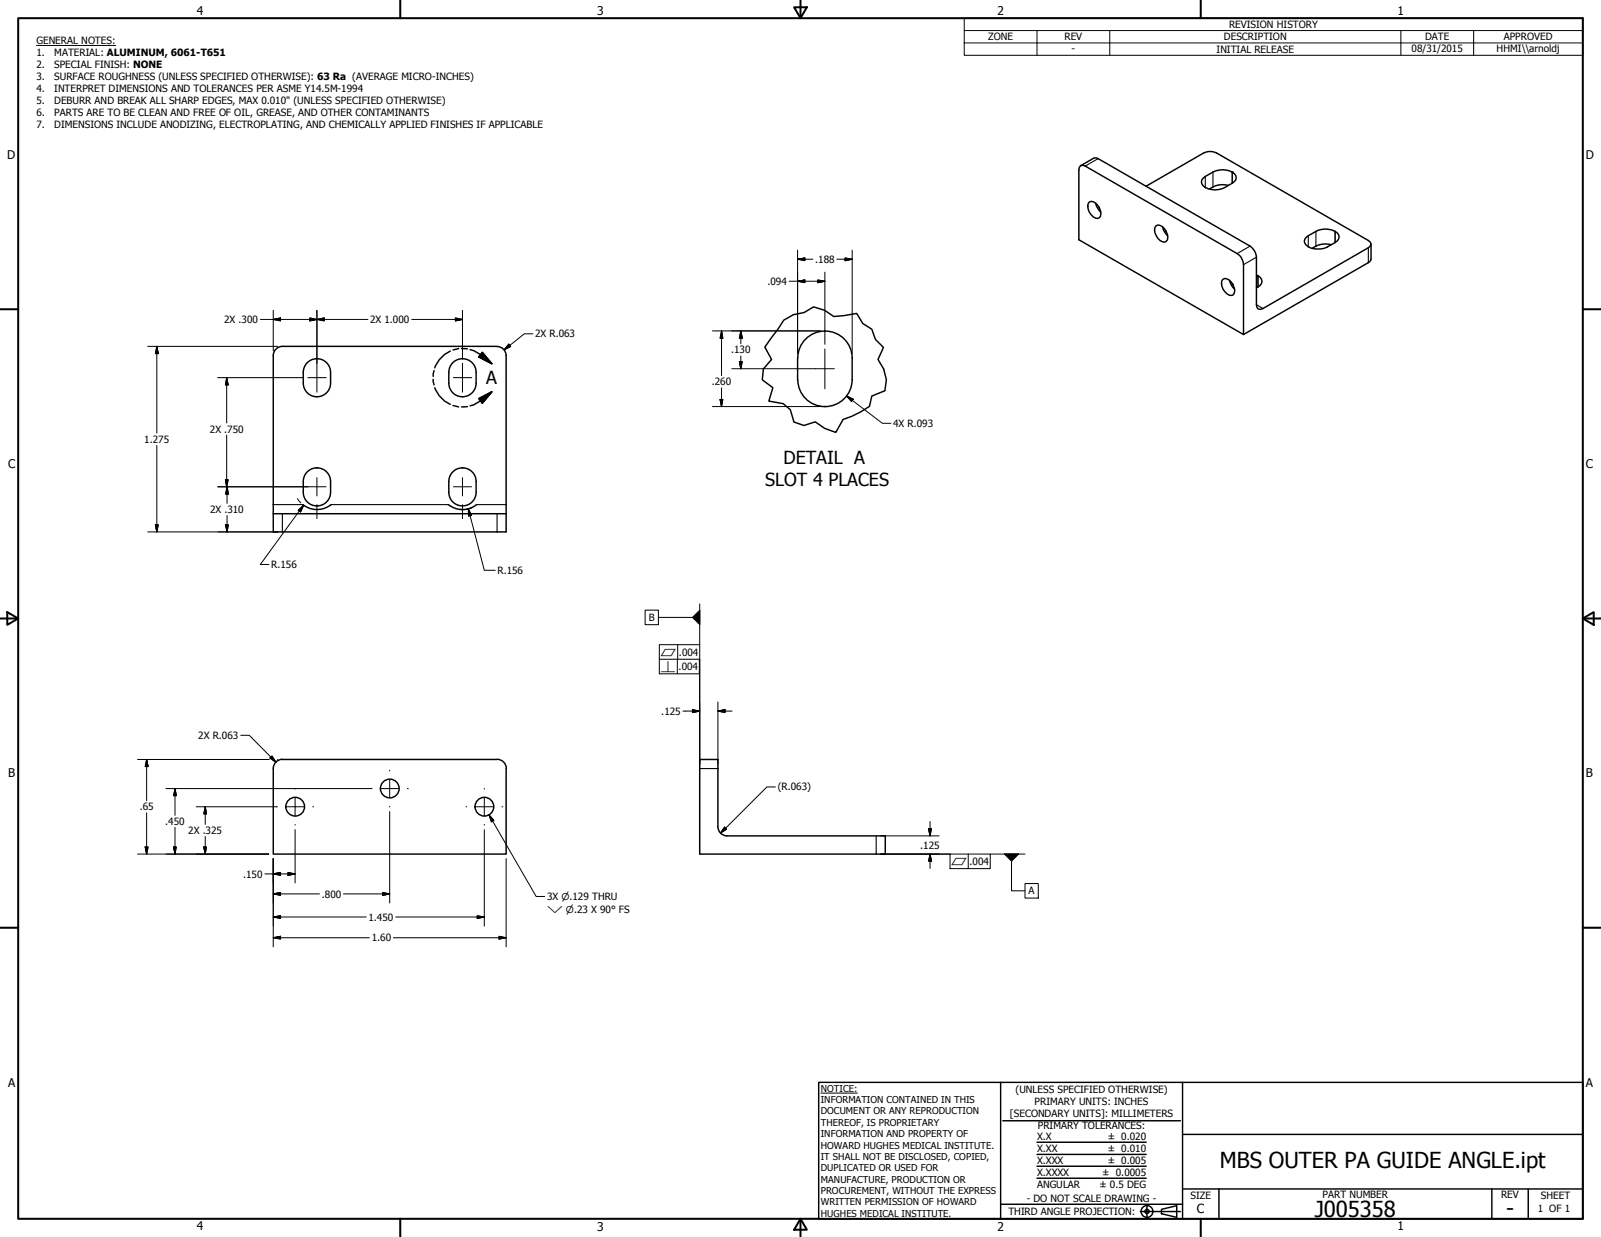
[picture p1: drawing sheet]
<svg xmlns="http://www.w3.org/2000/svg" width="559mm" height="432mm" viewBox="0 0 559 432" stroke-linecap="round" stroke-linejoin="round" font-family="sans-serif">
<!-- layer: Visible (ANSI) -->
<g fill="none" stroke="#000" stroke-width=".51">
<path d="M376.6 59.3v24.4l57.4 33.1 43.6-25.1 .5-.4 .4-.9M378.8 58l53 30.5M383.3 55.4l53 30.5M380.2 70.5a2.26 2.26 0 0 1 2.9 1.1 3.7 3.7 0 0 1 .6 4.4 2.26 2.26 0 0 1-2.9-1.1 3.7 3.7 0 0 1-.6-4.4zM382.5 71l.6 1.6 1.1 1.4M383.5 72.1l.2 .5M400 65l20.1-11.6a5.1 5.1 0 0 1 4.5 0l53 30.5a1.33 1.33 0 0 1 .9 1.3 1.33 1.33 0 0 1-.9 1.3l-36.8 21.2M403.5 78.8a2.3 2.3 0 0 1 3 1.1 3.6 3.6 0 0 1 .5 4.4 2.3 2.3 0 0 1-2.9-1.1 3.6 3.6 0 0 1-.6-4.4zM405.8 79.2a5.1 5.1 0 0 0 1.7 3.1M420.7 65.5h.1M423.4 65.3l-1.3 .7M423.4 60.1l-2.7 1.5"/>
<path d="M430.1 63.9l-2.6 1.6M406.8 80.4l.2 .4M426.8 97.5a2.67 2.67 0 0 1 3.6 2 2.81 2.81 0 0 1 0 3.4 2.25 2.25 0 0 1-2.9-1.1 3.7 3.7 0 0 1-.7-4.3zM429.1 97.9a5.6 5.6 0 0 0 1.8 3M430.1 99l.3 .4M434 92.4v24.4M438.5 89.8v16.6M439 96.3h.1M456.6 86.1l.1 .1M459.3 80.8l-2.7 1.5M459.3 85.9l-1.3 .8M466 80.8h.1"/>
<path d="M466 84.6l-2.6 1.6M439.1 100.1l-.6 .4M98.6 120.9h74.9M98.6 120.9a3.2 3.2 0 0 0-3.2 3.2v52M105.9 130a9.3 9.3 0 0 0 .6 6.1 4.7 4.7 0 0 0 4.1 2.4M110.6 125.2a4.7 4.7 0 0 0-4.7 4.8M110.6 125.2h.1M110.6 138.4h.1M110.7 125.2a4.7 4.7 0 0 1 4.7 4.8M115.4 130a9.3 9.3 0 0 1-.7 6.2 4.7 4.7 0 0 1-4.1 2.3M156.7 130a9.3 9.3 0 0 0 .6 6.1 4.8 4.8 0 0 0 5.3 2.2 4.8 4.8 0 0 0 3.6-4.5v-3.8M161.4 125.2a4.7 4.7 0 0 0-4.7 4.8"/>
<path d="M161.4 125.2h.1M161.4 138.4h.1M161.5 125.2a4.7 4.7 0 0 1 4.7 4.8M173.5 121a3.1 3.1 0 0 1 3.2 3.1v52M278.4 125v7.5M278.4 132.5a9.5 9.5 0 0 0 9.5 9.4 9.5 9.5 0 0 0 9.5-9.4M278.4 125a9.5 9.5 0 0 1 9.5-9.4 9.5 9.5 0 0 1 9.5 9.4M297.4 125v7.5M95.4 179.3v6.4h78.1M98.6 179.3h74.9M105.7 176.1a8 8 0 0 0 9.9 0M105.9 171.9a4.7 4.7 0 0 0 4.7 4.7"/>
<path d="M110.6 163.3a4.7 4.7 0 0 0-4.7 4.8v3.7M110.6 163.3h.1M110.6 176.5h.1M110.7 163.3a4.7 4.7 0 0 1 4.7 4.8v3.7M115.4 171.9a4.7 4.7 0 0 1-4.8 4.7M156.5 176.1a8 8 0 0 0 9.9 0M156.7 171.9a4.8 4.8 0 0 0 4.7 4.7 4.8 4.8 0 0 0 4.8-4.7M161.4 163.3a4.7 4.7 0 0 0-4.7 4.8v3.7M161.4 163.3h.1M161.4 176.5h.1M161.5 163.3a4.7 4.7 0 0 1 4.7 4.8v3.7M176.7 179.3v6.4"/>
<path d="M95.4 268.3v29.8h81.3v-29.8M98.6 265.1h74.9M98.6 265a3.2 3.2 0 0 0-3.2 3.3M173.5 265a3.2 3.2 0 0 1 3.2 3.3M244.2 268.3v29.8h64.8v-6.3h-55.3a3.2 3.2 0 0 1-3.1-3.2M250.6 268.3v20.3"/>
<circle cx="136" cy="275.2" r="3.3"/>
<circle cx="103" cy="281.6" r="3.3"/>
<circle cx="169.1" cy="281.6" r="3.3"/>
</g>
<!-- layer: Visible Narrow (ANSI) -->
<g fill="none" stroke="#000" stroke-width=".38">
<path d="M383.3 55.4l-4.5 2.6M420.7 61.6v3.9M423.4 60.1v5.2M430.1 60.1v3.8M436.3 85.9l-4.5 2.6M438.5 89.8l-4.5 2.6M439.1 96.3l-.1 3.9M456.6 82.3v3.8M459.3 80.8v5.1M466 80.8v3.8M477.6 86.5v5.2M438.5 106.4l2.3 1.3"/>
<path d="M95.4 176.1h10.3M98.6 179.3v6.4M115.6 176.1h40.9M166.4 176.1h10.3M173.5 179.3v6.4M244.2 268.3h6.4M305.8 291.8v6.3"/>
</g>
<g fill="none" stroke="#000" stroke-width=".51">
<path d="M378.8 58a1.38 1.38 0 0 0-1.6-.1 1.38 1.38 0 0 0-.6 1.4M383.3 55.4l-.6-.3-1 .1-4.5 2.6M420.7 61.6a2.07 2.07 0 0 0-1.3 1.9 2.07 2.07 0 0 0 1.3 2M420.8 65.5a7.3 7.3 0 0 0 6.7 0M423.4 60.1a6.5 6.5 0 0 1 8 1.2 2 2 0 0 1-1.3 2.6M428.8 64.7a7.5 7.5 0 0 0-5.4 .6M431.8 88.5a4.5 4.5 0 0 1 2.2 3.9M436.3 85.9a5.3 5.3 0 0 1 2.2 3.9M438.5 96a2.16 2.16 0 0 1 1.9 1.9 2.16 2.16 0 0 1-1.3 2.2M456.6 82.3a2 2 0 0 0-1.4 1.9 2 2 0 0 0 1.4 1.9M456.7 86.2a7.7 7.7 0 0 0 6.7 0M459.3 80.8a7.1 7.1 0 0 1 6.7 0"/>
<path d="M464.7 85.4a7.9 7.9 0 0 0-5.4 .5M466 80.8a2.04 2.04 0 0 1 1.4 1.9 2.04 2.04 0 0 1-1.4 1.9M478.5 85.2v5.2M438.5 106.4l.2 .7a1.35 1.35 0 0 0 2.1 .6M95.4 176.1v3.2h3.2M176.7 176.1v3.2h-3.2M173.5 185.7h3.2M244.2 268.3v-3.2h6.4v3.2"/>
</g>
<!-- layer: Visible (ANSI) -->
<circle cx="430.1" cy="60.1" r=".25" fill="#000"/>
<!-- layer: Break Line (ANSI) -->
<path d="M273.6 111.8l3.3-1.9 3.8-.8 3.3-2 3.8 1.2 3.2 2.2 8-1.1 2.1 3.5 3.2 2 1.3 3.6 2.8 2.8-1.9 4.2 1.9 3.3 1 3.7-.5 3.9-4.6 1.8-.8 3.7-6.1 3.4-3.1 1.1-2.6 4.5-3.9-1.4-3.3-2.2-3.9 1.2-3.5-1.2-1.3-4.3-2.4-2.1-5-.9 1.3-4.7-3.6-2.7 .3-3.8 2.9-3.3-2.3-4.3z" fill="none" stroke="#000" stroke-width=".51"/>
<!-- layer: Detail Boundary (ANSI) -->
<path d="M151.2 132.4l.3 2M151.5 129.3l-.3 2.1M151.8 135.3a10.1 10.1 0 0 0 5.4 5.9M157.2 122.6a10.1 10.1 0 0 0-5.4 5.8M160.1 121.7l-2 .5M161.1 121.7l2 .1M164.1 122l1.3 .4 2.4 1.4 3.8 3.1M167.1 139.1l4.5-2.3-3.3 3.9zM168.3 123l3.3 3.9-4.5-2.3zM171.6 136.8l-3.8 3.1-2.4 1.4-1.3 .4M158.1 141.5l2 .5M163.1 141.9l-2 .1" fill="none" stroke="#000" stroke-width=".51"/>
<path d="M167.1 124.6l4.5 2.3zM168.3 123l3.3 3.9-4.5-2.3zM171.6 136.8l-3.3 3.9zM167.1 139.1l4.5-2.3-3.3 3.9z" fill="#000" stroke="#000" stroke-width=".51"/>
<!-- layer: Border (ANSI) -->
<g fill="none" stroke="#000" stroke-width=".7">
<path d="M6.3 6.3h546.1v419.1h-546.1zM139.7 0v6.3M277.2 2.5h4.4l-2.2 3.8zM279.4 0v6.3M419.1 0v6.3M0 107.9h6.3M552.4 107.9h6.4M0 215.9h6.3M2.5 213.7l3.8 2.2-3.8 2.2zM552.4 215.9l3.9-2.2v4.4zM552.4 215.9h6.4M0 323.8h6.3"/>
<path d="M552.4 323.8h6.4M139.7 425.4v6.4M279.4 425.4l2.2 3.9h-4.4zM279.4 425.4v6.4M419.1 425.4v6.4"/>
</g>
<!-- layer: Title (ANSI) -->
<g fill="none" stroke="#000" stroke-width=".51">
<path d="M285.8 377.8h266.6v47.6h-266.6zM349.2 377.8v47.6M412.7 377.8v47.6M350 391.2h62M361.9 398.7h38.1M412.7 396h139.7M361.9 411.3h38.1M361.9 407.1h38.1M361.9 403h38.1M412.7 415h139.7M425.4 415v10.4M520.7 415v10.4"/>
<path d="M533.4 415v10.4M349.2 420.4h63.5M398 422.9h14M400.3 420.6v4.6M405.4 422.1l5.3-1.2v4l-5.3-1.2z"/>
<circle cx="400.3" cy="422.9" r="2.06"/>
<circle cx="400.3" cy="422.9" r=".73"/>
</g>
<path d="M286.5 381.6h12.8" fill="none" stroke="#000" stroke-width=".35"/>
<!-- layer: Symbol (ANSI) -->
<g fill="none" stroke="#000" stroke-width=".35">
<path d="M12.7 15.9h27.7M336.5 10.7v-4.4h215.9v4.4M336.5 15h215.9M361.9 10.7v8.6M387.3 10.7v8.6M488.9 10.7v8.6M514.3 10.7v8.6M552.4 10.7h-215.9v4.3M552.4 10.7v8.6h-215.9v-4.3M225.2 213h4.6v5.1h-4.6zM229.8 215.5h11.9M244.2 210.8v55.9"/>
<path d="M230.1 230.1h14.1M236.4 230.1v5.1M236.5 225v5.1M244.2 225h-14.1v10.2h14v-5.1M170.7 284.5l1.6 1.9-.8 .5zM170.7 284.5l16.4 28.4h3M307.4 298.1h24.2M331.6 298.1h14v5.1h-14zM337.9 298.1v5.1M345.6 298.1h12.2M353.1 300.6v10.4h4.7M357.8 308.4h4.6v5.1h-4.6z"/>
</g>
<!-- layer: Dimension (ANSI) -->
<g fill="none" stroke="#000" stroke-width=".35">
<path d="M275.4 98.2h12.5M278.4 90.5l2.5-.5v1zM278.4 98.2l2.5-.5v1zM278.4 90.5h5.3M278.4 87.3v36.1M285.4 97.7l2.5 .5-2.5 .5zM287.9 95v25.2M292.1 90.5h5.3M295 90l2.4 .5-2.4 .5zM297.4 87.3v36.1M90.9 111.5h37.5M95.4 111.5l2.5-.5v1z"/>
<path d="M95.4 108.3v14.2M108.1 111l2.5 .5-2.5 .5zM110.6 111.5l2.6-.5v1zM110.6 108.3v18.5M143.7 111.5h17.7M158.9 111l2.5 .5-2.5 .5zM161.4 108.3v16.9M186 116.5h-3l-7 5.6M248.7 115.5h37.6M251.8 115.5l.5 2.5h-1zM251.8 115.5v15.6M258.6 115.5l.5 2.5h-1z"/>
<path d="M258.6 115.5v4.5M51.6 120.9h45.4M54.7 120.9l.5 2.5h-1zM54.7 120.9v30.3M75.9 131.8h30M79.1 131.8l.5 2.6h-.9zM79.1 131.8v15.8M177.6 120.1l.6 .9-2.2 1.1zM251.3 139.4h1l-.5 2.5zM251.8 135.4v6.5M255.4 128.7h29.3M258.1 126.2h1l-.5 2.5z"/>
<path d="M258.6 124.3v4.4M295.5 138.2l2.3 1.2-.6 .7zM295.5 138.2l12.5 9.6h3M54.7 155.4v30.3M79.1 151.9v18M248.7 141.9h37.6M75.9 169.9h31.5M78.7 167.4h.9l-.5 2.5zM79.2 169.9l.5 2.6h-1zM79.2 169.9v5.8M79.2 180v5.7M103.8 174.1l1.2 1.5"/>
<path d="M104.1 178.1l1.9-1.8-1.1 2.4zM106 176.3l-15.1 20.7h3M160.3 177.8l1 .1M163.4 177.6l1.1 2.3-.9 .2zM163.4 177.6l5.6 21.5h3.8M164.9 177.2l-1.7 .5-1.7 .2M51.6 185.7h45.4M54.2 183.2h1l-.5 2.5zM78.7 183.2h1l-.5 2.5zM84 256.7h3l9.3 9.4M238.4 248.2h5.8M241.7 247.7l2.5 .5-2.5 .5z"/>
<path d="M244.2 245v21.7M250.6 248.2l2.4-.5v1zM250.6 248.2h4.9M250.6 245v21.7M48 265.1h46M51.2 265.1l.5 2.5h-1zM51.2 265.1v14.4M57.9 275.3h45M61.1 275.3l.4 2.4h-.9zM61.1 275.3v9.3M94.9 263.9l1.4 2.2-2.1-1.5zM96.8 265.1h.2"/>
<path d="M103.1 275.3h26.5M270.6 274.7h-2.9l-16.2 16.1M48 298.1h45.8M50.7 295.7h1l-.5 2.4zM51.2 283.7v14.4M60.6 295.7h.9l-.4 2.4zM61.1 288.8v9.3M68.5 281.6h28.1M71.1 295.7h1l-.5 2.4zM71.6 281.6l.5 2.5h-1zM71.6 281.6v6.2M71.6 292v6.1"/>
<path d="M95.4 299.7v30.8M103 289.6v18.6M136 283.3v31.9M169 289.6v33.7M176.7 299.7v30.8M252.9 288.7l.7 .7-2.1 1.4zM307.4 298.1h20.4M307.4 291.8h20.4M324.1 289.3h1l-.5 2.5zM324.6 298.1l.5 2.5h-1zM324.6 286.8v5M324.6 298.1v5"/>
<path d="M92.5 305.1h10.5M95.4 305.1l2.5-.6v1.1zM95.4 312l2.5-.5v1zM95.4 312h16.1M100.5 304.5l2.5 .6-2.5 .5zM119.9 312h16.1M133.5 311.5l2.5 .5-2.5 .5zM166.6 319.7l2.4 .4-2.4 .5zM95.4 327.3l2.5-.5v1zM95.4 320.1l2.5-.4v.9zM95.4 327.3h33.5M95.4 320.1h32.4"/>
<path d="M137.3 327.3h39.4M138.1 320.1h30.9M174.2 326.8l2.5 .5-2.5 .5z"/>
</g>
<g fill="#000" stroke="#000" stroke-width=".35">
<path d="M278.4 90.5l2.5-.5zM278.4 90.5l2.5-.5v1zM278.4 98.2l2.5-.5zM278.4 98.2l2.5-.5v1zM285.4 98.7l2.5-.5zM285.4 97.7l2.5 .5-2.5 .5zM295 91l2.4-.5zM295 90l2.4 .5-2.4 .5zM95.4 111.5l2.5-.5zM95.4 111.5l2.5-.5v1zM108.1 112l2.5-.5zM108.1 111l2.5 .5-2.5 .5z"/>
<path d="M110.6 111.5l2.6-.5zM110.6 111.5l2.6-.5v1zM158.9 112l2.5-.5zM158.9 111l2.5 .5-2.5 .5zM251.8 115.5l.5 2.5zM251.8 115.5l.5 2.5h-1zM258.6 115.5l.5 2.5zM258.6 115.5l.5 2.5h-1zM54.7 120.9l.5 2.5zM54.7 120.9l.5 2.5h-1zM79.1 131.8l.5 2.6zM79.1 131.8l.5 2.6h-.9z"/>
<path d="M177.6 120.1l-1.6 2zM177.6 120.1l.6 .9-2.2 1.1zM251.3 139.4l.5 2.5zM251.3 139.4h1l-.5 2.5zM258.1 126.2l.5 2.5zM258.1 126.2h1l-.5 2.5zM295.5 138.2l2.3 1.2zM295.5 138.2l2.3 1.2-.6 .7zM78.7 167.4l.4 2.5zM78.7 167.4h.9l-.5 2.5zM79.2 169.9l.5 2.6zM79.2 169.9l.5 2.6h-1z"/>
<path d="M106 176.3l-1.1 2.4zM104.1 178.1l1.9-1.8-1.1 2.4zM163.4 177.6l1.1 2.3zM163.4 177.6l1.1 2.3-.9 .2zM54.2 183.2l.5 2.5zM54.2 183.2h1l-.5 2.5zM78.7 183.2l.5 2.5zM78.7 183.2h1l-.5 2.5zM241.7 248.7l2.5-.5zM241.7 247.7l2.5 .5-2.5 .5zM250.6 248.2l2.4-.5zM250.6 248.2l2.4-.5v1z"/>
<path d="M51.2 265.1l.5 2.5zM51.2 265.1l.5 2.5h-1zM61.1 275.3l.4 2.4zM61.1 275.3l.4 2.4h-.9zM94.2 264.6l2.1 1.5zM94.9 263.9l1.4 2.2-2.1-1.5zM50.7 295.7l.5 2.4zM50.7 295.7h1l-.5 2.4zM60.6 295.7l.5 2.4zM60.6 295.7h.9l-.4 2.4zM71.1 295.7l.5 2.4zM71.1 295.7h1l-.5 2.4z"/>
<path d="M71.6 281.6l.5 2.5zM71.6 281.6l.5 2.5h-1zM252.9 288.7l-1.4 2.1zM252.9 288.7l.7 .7-2.1 1.4zM324.1 289.3l.5 2.5zM324.1 289.3h1l-.5 2.5zM95.4 305.1l2.5-.6zM95.4 305.1l2.5-.6v1.1zM95.4 312l2.5-.5zM95.4 312l2.5-.5v1zM95.4 320.1l2.5-.4zM95.4 320.1l2.5-.4v.9z"/>
<path d="M100.5 305.6l2.5-.5zM100.5 304.5l2.5 .6-2.5 .5zM133.5 312.5l2.5-.5zM133.5 311.5l2.5 .5-2.5 .5zM324.6 298.1l.5 2.5zM324.6 298.1l.5 2.5h-1zM95.4 327.3l2.5-.5zM95.4 327.3l2.5-.5v1zM166.6 320.6l2.4-.5zM166.6 319.7l2.4 .4-2.4 .5zM174.2 327.8l2.5-.5zM174.2 326.8l2.5 .5-2.5 .5z"/>
</g>
<!-- layer: Center Mark (ANSI) -->
<g fill="none" stroke="#000" stroke-width=".35">
<path d="M107.4 169.9h6.4M110.6 166.8v6.3M110.6 176.1v4.9M158.2 169.9h6.4M161.4 166.8v6.3M161.4 176.1v4.9M103 275.2v.3M103 278.4v6.4M129.6 275.3h.3M132.8 275.3h6.4M136 268.9v.2M136 272.1v6.3"/>
<path d="M142.2 275.3h.3M169 275.2v.3M169 278.4v6.4M96.6 281.6h.2M99.8 281.6h6.4M103 287.8v.2M109.2 281.6h.3M136 281.4v.3M162.6 281.6h.3M165.9 281.6h6.3M169 287.8v.2M175.2 281.6h.3"/>
</g>
<!-- layer: Symbol (ANSI) -->
<path d="M244.2 213v5zM241.7 215.5l2.5-2.5v5zM170.7 284.5l1.6 1.9zM170.7 284.5l1.6 1.9-.8 .5zM350.6 298.1h4.9zM350.6 298.1h4.9l-2.4 2.5z" fill="#000" stroke="#000" stroke-width=".35"/>
<!-- layer: Centerline (ANSI) -->
<path d="M107.4 131.8h6.5M110.6 126.8v10.1M158.2 131.8h6.5M161.4 126.8v10.1M284.7 128.7h6.5M287.9 121.8v13.9" fill="none" stroke="#000" stroke-width=".35"/>
<g font-size="7.7">
<text x="425.8" y="407.6">MBS OUTER PA GUIDE ANGLE.ipt</text>
<text x="458.9" y="424.8">J005358</text>
<text x="525.7" y="424.4">-</text>
</g>
<g font-size="6.3">
<text x="169.7" y="134.2">A</text>
<text x="273.5" y="162.1">DETAIL A</text>
<text x="267" y="169.5">SLOT 4 PLACES</text>
</g>
<text font-size="4.4" x="417.8" y="423.5">C</text>
<g font-size="4.2">
<text x="68.7" y="5.3">4</text>
<text x="208.4" y="5.3">3</text>
<text x="348.1" y="5.3">2</text>
<text x="487.8" y="5.3">1</text>
<text x="2.5" y="55.5">D</text>
<text x="553.5" y="55.5">D</text>
<text x="2.8" y="163.4">C</text>
<text x="553.5" y="163.4">C</text>
<text x="2.9" y="271.4">B</text>
<text x="553.5" y="271.4">B</text>
<text x="2.8" y="379.3">A</text>
<text x="553.5" y="379.3">A</text>
<text x="68.7" y="429.5">4</text>
<text x="208.4" y="429.6">3</text>
<text x="348.1" y="429.6">2</text>
<text x="487.8" y="429.5">1</text>
</g>
<g font-size="3.5">
<text x="429" y="9.8">REVISION HISTORY</text>
<text x="12.7" y="15.3">GENERAL NOTES:</text>
<text x="344.9" y="14.1">ZONE</text>
<text x="371.5" y="14.1">REV</text>
<text x="427.2" y="14.1">DESCRIPTION</text>
<text x="497.4" y="14.1">DATE</text>
<text x="524.9" y="14.1">APPROVED</text>
<text x="12.7" y="19.5">1.</text>
<text x="12.7" y="23.7">2.</text>
<text x="18.9" y="19.5">MATERIAL: ALUMINUM, 6061-T651</text>
<text x="18.9" y="23.7">SPECIAL FINISH: NONE</text>
<text x="374" y="18.3">-</text>
<text x="424.6" y="18.4">INITIAL RELEASE</text>
<text x="492.7" y="18.2">08/31/2015</text>
<text x="522.4" y="18.1">HHMI\\arnoldj</text>
<text x="12.7" y="27.8">3.</text>
<text x="18.9" y="27.8">SURFACE ROUGHNESS (UNLESS SPECIFIED OTHERWISE): 63 Ra (AVERAGE MICRO-INCHES)</text>
<text x="12.7" y="32">4.</text>
<text x="18.9" y="32">INTERPRET DIMENSIONS AND TOLERANCES PER ASME Y14.5M-1994</text>
<text x="12.7" y="36.2">5.</text>
<text x="12.7" y="40.4">6.</text>
<text x="18.9" y="36.2">DEBURR AND BREAK ALL SHARP EDGES, MAX 0.010&quot; (UNLESS SPECIFIED OTHERWISE)</text>
<text x="18.9" y="40.4">PARTS ARE TO BE CLEAN AND FREE OF OIL, GREASE, AND OTHER CONTAMINANTS</text>
<text x="12.7" y="44.6">7.</text>
<text x="18.9" y="44.6">DIMENSIONS INCLUDE ANODIZING, ELECTROPLATING, AND CHEMICALLY APPLIED FINISHES IF APPLICABLE</text>
<text x="284.5" y="91.8">.188</text>
<text x="267.8" y="99.4">.094</text>
<text x="78.2" y="112.8">2X .300</text>
<text x="129.2" y="112.8">2X 1.000</text>
<text x="186.8" y="117.8">2X R.063</text>
<text x="255.1" y="123.4">.130</text>
<text x="248.4" y="134.6">.260</text>
<text x="311.7" y="149">4X R.093</text>
<text x="50.4" y="154.6">1.275</text>
<text x="73.3" y="151.1">2X .750</text>
<text x="73.3" y="179.1">2X .310</text>
<text x="94.7" y="198.3">R.156</text>
<text x="173.6" y="200.3">R.156</text>
<text x="226.4" y="216.8">B</text>
<text x="236.9" y="233.9">.004</text>
<text x="237" y="228.9">.004</text>
<text x="230.8" y="249.5">.125</text>
<text x="69.2" y="257.9">2X R.063</text>
<text x="271.5" y="275.7">(R.063)</text>
<text x="48.8" y="282.9">.65</text>
<text x="57.7" y="288">.450</text>
<text x="65.7" y="291.1">2X .325</text>
<text x="321.2" y="296.2">.125</text>
<text x="338.4" y="301.9">.004</text>
<text x="84.8" y="306.3">.150</text>
<text x="112.3" y="313.3">.800</text>
<text x="190.9" y="314.2">3X ⌀.129 THRU</text>
<text x="359" y="312.2">A</text>
<text x="128.6" y="321.4">1.450</text>
<text x="129.7" y="328.6">1.60</text>
<text x="354.5" y="381.6">(UNLESS SPECIFIED OTHERWISE)</text>
<text x="352.5" y="390">[SECONDARY UNITS]: MILLIMETERS</text>
<text x="361.1" y="385.8">PRIMARY UNITS: INCHES</text>
<text x="362.3" y="394.1">PRIMARY TOLERANCES:</text>
<text x="361.9" y="397.9">X.X</text>
<text x="386.7" y="398">± 0.020</text>
<text x="361.9" y="402.1">X.XX</text>
<text x="361.9" y="406.3">X.XXX</text>
<text x="386.7" y="402.1">± 0.010</text>
<text x="386.7" y="406.3">± 0.005</text>
<text x="361.9" y="410.5">X.XXXX</text>
<text x="384.7" y="410.5">± 0.0005</text>
<text x="358.4" y="419.7">- DO NOT SCALE DRAWING -</text>
<text x="361.9" y="414.6">ANGULAR</text>
<text x="383.8" y="414.7">± 0.5 DEG</text>
<text x="415.5" y="418.4">SIZE</text>
<text x="461.6" y="418.3">PART NUMBER</text>
<text x="523.9" y="418.3">REV</text>
<text x="537.8" y="418.4">SHEET</text>
<text x="352" y="424.2">THIRD ANGLE PROJECTION:</text>
<text x="536.7" y="423.2">1 OF 1</text>
</g>
<g font-size="3.3">
<text x="230.6" y="228.9">⏥</text>
<text x="230.6" y="234.6">⟂</text>
<text x="332" y="301.9">⏥</text>
<text x="190.9" y="318.6">⌵ ⌀.23 X 90° FS</text>
<text x="286.5" y="381.1">NOTICE:</text>
<text x="286.5" y="385">INFORMATION CONTAINED IN THIS</text>
<text x="286.5" y="389">DOCUMENT OR ANY REPRODUCTION</text>
<text x="286.5" y="392.9">THEREOF, IS PROPRIETARY</text>
<text x="286.5" y="396.9">INFORMATION AND PROPERTY OF</text>
<text x="286.5" y="400.9">HOWARD HUGHES MEDICAL INSTITUTE.</text>
<text x="286.5" y="404.9">IT SHALL NOT BE DISCLOSED, COPIED,</text>
<text x="286.5" y="408.9">DUPLICATED OR USED FOR</text>
<text x="286.5" y="412.8">MANUFACTURE, PRODUCTION OR</text>
<text x="286.5" y="416.8">PROCUREMENT, WITHOUT THE EXPRESS</text>
<text x="286.5" y="420.8">WRITTEN PERMISSION OF HOWARD</text>
<text x="286.5" y="424.8">HUGHES MEDICAL INSTITUTE.</text>
</g>
</svg>
